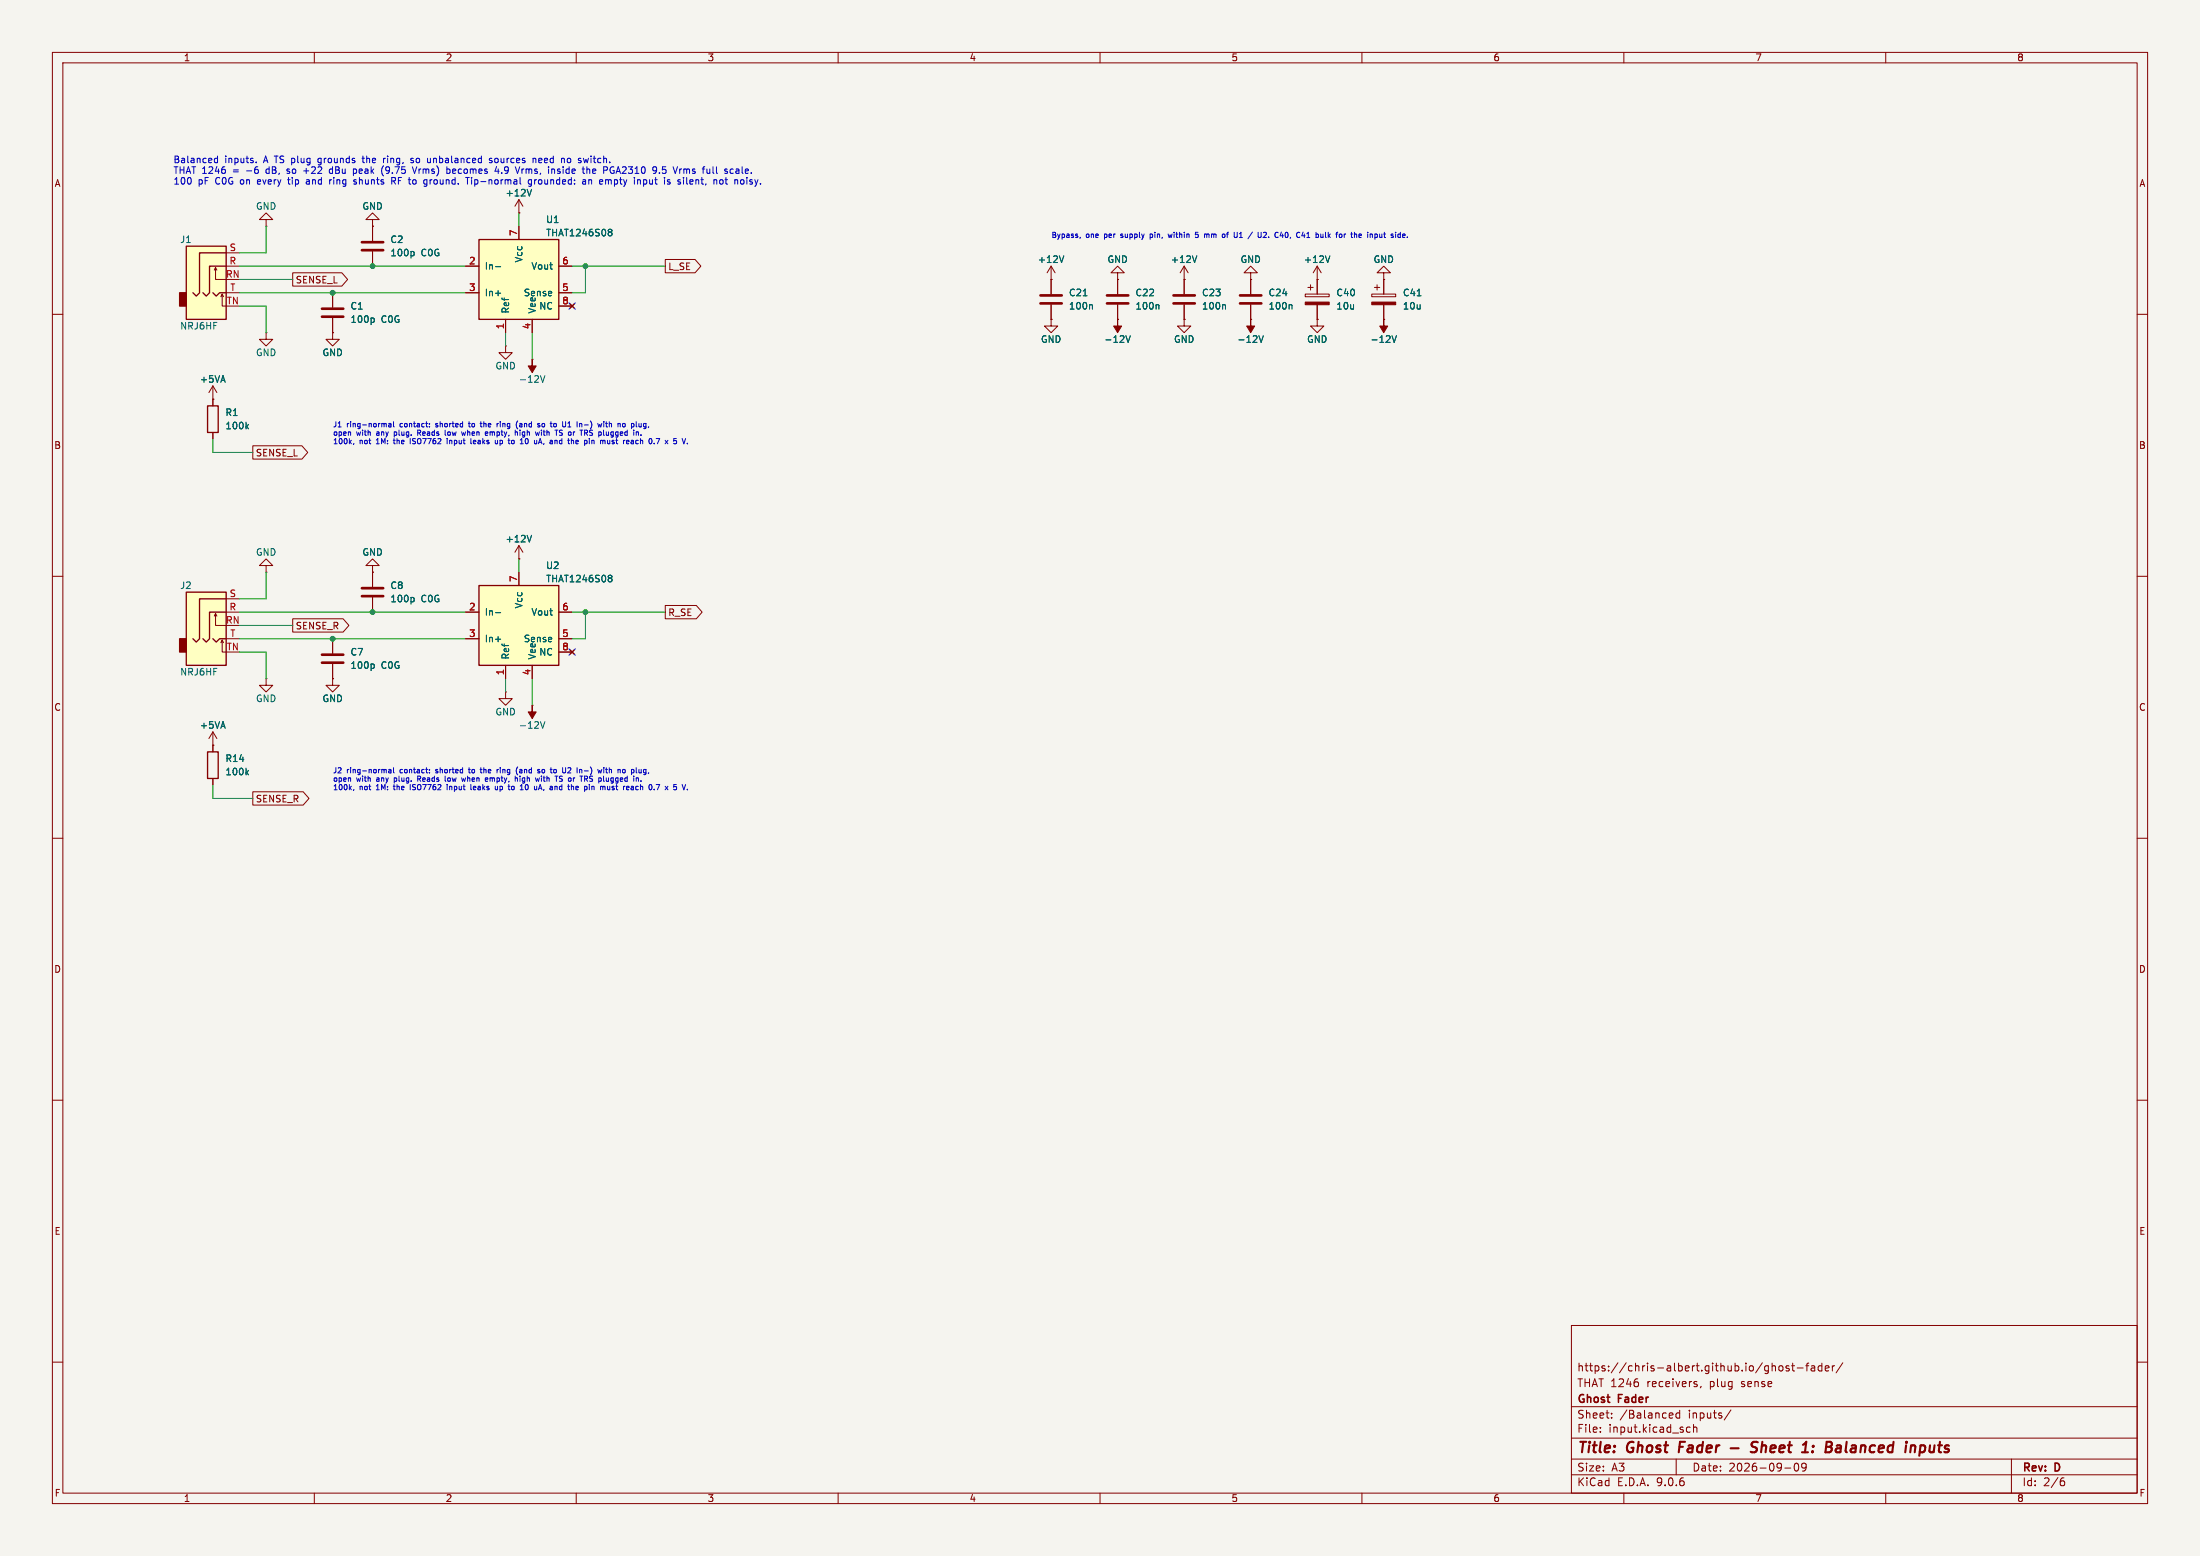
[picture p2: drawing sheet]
<svg xmlns="http://www.w3.org/2000/svg" width="420mm" height="297mm" viewBox="0 0 420 297" stroke-linecap="round" stroke-linejoin="round" font-family="sans-serif">
<path d="M0 0h420v297h-420z" fill="#f5f4ef" stroke="#f5f4ef" stroke-width=".19"/>
<g fill="none" stroke="#840000" stroke-width=".19">
<path d="M10 10h400v277h-400zM12 12h396v273h-396zM60 10v2M110 10v2M160 10v2M210 10v2M260 10v2M310 10v2M360 10v2M238.8 52.1h1.2l-1.2-1.3-1.3 1.3h1.3v1.2M238.8 53.3h.1M10 60h2"/>
<path d="M408 60h2M10 110h2M408 110h2M10 160h2M408 160h2M10 210h2M408 210h2M300 253h108v32h-108zM10 260h2M300 278.5h108M300 274.5h108M300 268.5h108"/>
<path d="M305.5 273.2v.2M305.5 272.5v.1M307.7 270.5v.2M307.7 269.8v.1M312.7 263.8l.1 .2-.1 .6M318.9 269.7l.4 .1 .1 .2-.7 .2M319.3 270.6l-.4 .1M320 278.5v3M320.7 269.8l-.5-.1-.3 .3 .2 .6h.6M320.7 269.2v1.5M322 273.2l.2 .2 .5-.1M322.7 272.5l-.5-.1-.2 .1"/>
<path d="M323.3 272.5l.2-.1 .4 .1v.9M323.3 271.9v1.5M324.7 264.6l-.1 .3M330.4 269.1l-1.2 1.9M338.5 260.7l.4 .1v.1v.8M339.7 260.8l.4-.1 .3 .3v.4l-.3 .3-.4-.1-.1-.2zM341.5 260.8l-.3-.1-.3 .2 .1 .2 .5 .2v.3h-.6M342 260.7h.6M342.2 260.2v1.3l.4 .2M342.7 279.4l.2-.1a.8 .8 0 0 1 .5 .7 .8 .8 0 0 1-.5 .8l-.2-.2-.2-.4zM343.1 261.1h1.1M344.7 260.7h.6"/>
<path d="M344.8 279.9l-.3 .3h-.3l-.3-.3 .2-.5 .4-.1 .2 .1a.99 .99 0 0 1-.3 1.4h-.3M345.3 260.2l-.4 .2v1.3M345.8 260.8h.6v.9M346.4 261l-.5 .1a.29 .29 0 0 0-.2 .3 .29 .29 0 0 0 .2 .3l.5-.1M347.8 260.8l-.4-.1-.3 .3 .1 .6h.6M347.8 260.2v1.5M348.4 261.2l.8-.2-.1-.2-.4-.1-.3 .2 .1 .7h.6M349.8 260.7v1M350.2 260.7l-.3 .1-.1 .2M351.8 260.1l-1.3 1.9M384 278.5v6.5M408 260h2"/>
<path d="M60 285v2M110 285v2M160 285v2M210 285v2M260 285v2M300 281.5h108M310 285v2M340.7 280.2h1.2M360 285v2M393.6 282.7h.4l.2 .2-.1 .5-.5 .2M394 282.1l-.4 .1"/>
</g>
<path d="M320.7 275.2l-.2 2M330.4 276.4h1.5M335.6 275.3a.85 .85 0 0 0-1.1 .1 .45 .45 0 0 0 .2 .8l.6 .1a.51 .51 0 0 1 .1 .6 .51 .51 0 0 1-.4 .3l-.8-.1M346 277v.2M346.2 276l-.1 .2M350.8 275.9l.6 .1-.1 1.2M351.3 277.1l-.6 .1M351.4 276.3l-.6 .1M366.6 276h.8l.1 .3v.5a.66 .66 0 0 1-1 .3M366.6 275.9l-.2 2" fill="none" stroke="#840000" stroke-width=".4"/>
<path d="M91.4 45.7h15.3v15.3h-15.3z" fill="#ffffc2"/>
<path d="M91.4 45.7h15.3v15.3h-15.3zM39.6 77.5h2.1v5.1h-2.1z" fill="none" stroke="#840000" stroke-width=".25"/>
<g fill="none" stroke="#840000" stroke-width=".19">
<path d="M99.1 38.1v2.5M99.1 38.1l-.8 1.3M99.1 38.1l.7 1.3M50.8 41.9h1.3l-1.3-1.3-1.3 1.3h1.3v1.3M50.8 43.2h.1M63.5 55.9v2.8M71.1 41.9h1.3l-1.3-1.3-1.3 1.3h1.3v1.3M71.1 43.2h.1M71.1 43.2v2.8M71.1 48v2.8M88.9 50.8h2.5M88.9 55.9h2.5"/>
<path d="M99.1 40.6h.1M99.1 43.2v2.5M106.7 50.8h2.5M106.7 55.9h2.5M106.7 58.4h2.5M108.8 58l.8 .8M109.6 58l-.8 .8M200.7 53.3h.1M200.7 50.8v5.3M200.7 58.2v2.8M200.7 50.8l-.8 1.3M200.7 50.8l.7 1.3"/>
<path d="M213.4 52.1h1.2l-1.2-1.3-1.3 1.3h1.3v1.2M213.4 53.3h.1M213.4 53.3v2.8M213.4 58.2v2.8M226.1 53.3h.1M226.1 50.8l-.8 1.3M226.1 50.8l.7 1.3M226.1 50.8v5.3M226.1 58.2v2.8M238.8 53.3v2.8M238.8 58.2v2.8M249.2 56.1h4.5v.5h-4.5z"/>
<path d="M249.7 54.9h1M250.2 54.4v1M251.5 53.3h.1M251.5 50.8l-.8 1.3M251.5 50.8l.7 1.3M251.5 50.8v5.3M251.5 58.2v2.8M261.9 56.1h4.5v.5h-4.5zM262.4 54.9h1M262.9 54.4v1M264.2 52.1h1.2l-1.2-1.3-1.3 1.3h1.3v1.2M264.2 53.3h.1"/>
<path d="M264.2 53.3v2.8M264.2 58.2v2.8M40.6 76.2h.1M40.6 73.7l-.7 1.2M40.6 73.7l.8 1.2M40.6 73.7v3.8M63.5 63.5v1.3h1.3l-1.3 1.2-1.3-1.2h1.3M63.5 63.5h.1M63.5 60.7v2.8M96.5 61v2.5M101.6 61v2.5M200.7 61v1.2h1.2l-1.2 1.3-1.3-1.3h1.3"/>
<path d="M200.7 61h.1M213.4 61h.1M226.1 61v1.2h1.2l-1.2 1.3-1.3-1.3h1.3M226.1 61h.1M238.8 61h.1M251.5 61v1.2h1.2l-1.2 1.3-1.3-1.3h1.3M251.5 61h.1M264.2 61h.1M40.6 82.6v1.2M50.8 129.5v1.3h1.3l-1.3 1.3-1.3-1.3h1.3M50.8 129.5h.1"/>
</g>
<g fill="none" stroke="#006464" stroke-width=".19">
<path d="M101.5 36.1l-.4 1.3M78.8 48l.3 .2v.4l-.3 .2M94.6 50.9h1M94.6 56h1M116.3 43.8h.3l.2 .2-.2 .3M116.3 44.3h.3M116.6 44.3l.2 .2v.3l-.1 .2h-.4M203.1 48.8l-.4 1.3M206.8 56.5h.7M208.4 58.2l.1 .1v.7M221.1 58.2l.1 .1v.7M228.5 48.8l-.4 1.3"/>
<path d="M233.8 58.2l.1 .1v.7M246.5 58.2l.1 .1v.7M253.9 48.8l-.4 1.3M270.5 56.5h.8M71.2 60.7l.2 .2v.4l-.2 .2M214.9 64.1l.5 1.2 .4-1.2M240.3 64.1l.5 1.2 .4-1.2M265.7 64.1l.5 1.2 .4-1.2M47.1 81.4l.4 .5M47.5 81l-.5 .5"/>
</g>
<path d="M61.5 58.9h4M69.1 46.2h4.1M69.1 47.8h4.1M198.6 56.4h4.1M198.6 57.9h4.1M211.3 56.4h4.1M211.3 57.9h4.1M224 56.4h4.1M224 57.9h4.1M236.7 56.4h4.1M236.7 57.9h4.1M61.5 60.5h4" fill="none" stroke="#840000" stroke-width=".51"/>
<g fill="#840000" stroke="#840000" stroke-width=".19">
<path d="M238.8 61v1.2h.7l-.7 1.3-.8-1.3h.8z"/>
<path d="M213.4 61v1.2h.7l-.7 1.3-.8-1.3h.8z"/>
<path d="M264.2 61v1.2h.7l-.7 1.3-.8-1.3h.8z"/>
<path d="M261.9 57.7h4.5v.5h-4.5z"/>
<path d="M249.2 57.7h4.5v.5h-4.5z"/>
</g>
<path d="M35.6 47h7.6v14h-7.6z" fill="#ffffc2"/>
<path d="M34.3 55.9h1.3v2.5h-1.3z" fill="#840000" stroke="#840000" stroke-width=".25"/>
<path d="M35.6 47h7.6v14h-7.6zM40.6 55.9l.7 .6 .6-.6h1.3M43.2 50.8h-3.2v5.1l-.6 .6-.7-.6M43.2 48.3h-5.1v7.6l-.6 .6-.7-.6" fill="none" stroke="#840000" stroke-width=".25"/>
<g fill="none" stroke="#840000" stroke-width=".19">
<path d="M40.9 51.6l.2-.5v2.2h2.1M41.1 51.1l.3 .5M42.2 56.6l.2-.5v2.3h.8M42.4 56.1l.3 .5M43.2 48.3h2.5M43.2 50.8h2.5M43.2 55.9h2.5M96.5 66v1.3h1.3l-1.3 1.3-1.3-1.3h1.3M96.5 66h.1M101.6 68.6h.1M50.8 108h1.3l-1.3-1.3-1.3 1.3h1.3v1.2M50.8 109.2h.1"/>
<path d="M71.1 108h1.3l-1.3-1.3-1.3 1.3h1.3v1.2M71.1 109.2h.1M96.5 132.1v1.3h1.3l-1.3 1.2-1.3-1.2h1.3M96.5 132.1h.1M101.6 134.6h.1"/>
</g>
<g fill="#840000" stroke="#840000" stroke-width=".19">
<path d="M101.6 134.6v1.3h.8l-.8 1.3-.8-1.3h.8z"/>
<path d="M101.6 68.6v1.3h.8l-.8 1.2-.8-1.2h.8z"/>
</g>
<path d="M103.2 71.7l.4 1.3 .4-1.3M103.2 137.7l.4 1.3 .4-1.3" fill="none" stroke="#006464" stroke-width=".19"/>
<path d="M35.6 113h7.6v14h-7.6z" fill="#ffffc2"/>
<path d="M34.3 121.9h1.3v2.6h-1.3z" fill="#840000" stroke="#840000" stroke-width=".25"/>
<path d="M35.6 113h7.6v14h-7.6zM43.2 116.8h-3.2v5.1l-.6 .7-.7-.7M43.2 114.3h-5.1v7.6l-.6 .7-.7-.7M40.6 121.9l.7 .7 .6-.7h1.3" fill="none" stroke="#840000" stroke-width=".25"/>
<g fill="none" stroke="#840000" stroke-width=".19">
<path d="M40.9 117.6l.2-.5v2.3h2.1M41.1 117.1l.3 .5M43.2 114.3h2.5M43.2 116.8h2.5M71.1 109.2v2.8M71.1 114v2.8M99.1 106.7h.1M99.1 104.1l-.8 1.3M99.1 104.1l.7 1.3M99.1 104.1v2.6M42.2 122.7l.2-.5v2.3h.8M42.4 122.2l.3 .5"/>
<path d="M43.2 121.9h2.5M63.5 129.5v1.3h1.3l-1.3 1.3-1.3-1.3h1.3M63.5 129.5h.1M63.5 121.9v2.8M63.5 126.7v2.8"/>
</g>
<path d="M69.1 112.3h4.1M69.1 113.8h4.1M61.5 125h4M61.5 126.5h4" fill="none" stroke="#840000" stroke-width=".51"/>
<path d="M78.8 114l.3 .3v.3l-.3 .3M101.5 102.2l-.4 1.2M71.2 126.7l.2 .3v.3l-.2 .3" fill="none" stroke="#006464" stroke-width=".19"/>
<path d="M91.4 111.8h15.3v15.2h-15.3z" fill="#ffffc2"/>
<path d="M91.4 111.8h15.3v15.2h-15.3zM39.6 143.5h2.1v5.1h-2.1z" fill="none" stroke="#840000" stroke-width=".25"/>
<g fill="none" stroke="#840000" stroke-width=".19">
<path d="M55.9 52.1h9.4l1.1 1.2-1.1 1.3h-9.4zM63.5 55.9v2.8M71.1 43.2h.1M71.1 43.2v2.8M71.1 48v2.8M88.9 50.8h2.5M88.9 55.9h2.5M99.1 40.6h.1M99.1 43.2v2.5M106.7 50.8h2.5M106.7 55.9h2.5M106.7 58.4h2.5"/>
<path d="M108.8 58l.8 .8M109.6 58l-.8 .8M127 49.5h5.7l1.1 1.3-1.1 1.3h-5.7zM200.7 53.3h.1M200.7 53.3v2.8M200.7 58.2v2.8M213.4 53.3h.1M213.4 53.3v2.8M213.4 58.2v2.8M226.1 53.3h.1M226.1 53.3v2.8M226.1 58.2v2.8"/>
<path d="M238.8 53.3h.1M238.8 53.3v2.8M238.8 58.2v2.8M251.5 53.3h.1M251.5 53.3v2.8M251.5 58.2v2.8M264.2 53.3h.1M264.2 53.3v2.8M264.2 58.2v2.8M40.6 76.2h.1M40.6 76.2v1.3M50.8 63.5v1.3h1.3l-1.3 1.2-1.3-1.2h1.3"/>
<path d="M50.8 63.5h.1M63.5 63.5h.1M63.5 60.7v2.8M96.5 61v2.5M101.6 61v2.5M200.7 61h.1M213.4 61h.1M226.1 61h.1M238.8 61h.1M251.5 61h.1M264.2 61h.1M40.6 82.6v1.2"/>
<path d="M48.3 85.1h9.3l1.1 1.3-1.1 1.2h-9.3zM55.9 118.1h9.6l1.1 1.3-1.1 1.3h-9.6zM71.1 109.2h.1M71.1 109.2v2.8M71.1 114v2.8M88.9 116.8h2.5M99.1 106.7h.1M99.1 109.2v2.6M106.7 116.8h2.5M127 115.6h5.9l1.1 1.2-1.1 1.3h-5.9zM40.6 139.7v3.8M40.6 139.7l-.7 1.3"/>
<path d="M40.6 139.7l.8 1.3M63.5 129.5h.1M63.5 121.9v2.8M63.5 126.7v2.8M88.9 121.9h2.5M96.5 127v2.5M101.6 127v2.5M106.7 121.9h2.5M106.7 124.5h2.5M108.8 124.1l.8 .7M109.6 124.1l-.8 .7M40.6 142.2h.1"/>
<path d="M40.6 148.6v1.3M48.3 151.1h9.6l1.1 1.3-1.1 1.3h-9.6z"/>
</g>
<g fill="none" stroke="#006464" stroke-width=".19">
<path d="M101.5 36.1l-.4 1.3M78.8 48l.3 .2v.4l-.3 .2M94.6 50.9h1M94.6 56h1M116.3 43.8h.3l.2 .2-.2 .3M116.3 44.3h.3M116.6 44.3l.2 .2v.3l-.1 .2h-.4M203.1 48.8l-.4 1.3M206.8 56.5h.7M208.4 58.2l.1 .1v.7M221.1 58.2l.1 .1v.7M228.5 48.8l-.4 1.3"/>
<path d="M233.8 58.2l.1 .1v.7M246.5 58.2l.1 .1v.7M253.9 48.8l-.4 1.3M270.5 56.5h.8M71.2 60.7l.2 .2v.4l-.2 .2M214.9 64.1l.5 1.2 .4-1.2M240.3 64.1l.5 1.2 .4-1.2M265.7 64.1l.5 1.2 .4-1.2M47.1 81.4l.4 .5M47.5 81l-.5 .5M78.8 114l.3 .3v.3l-.3 .3M94.6 116.9h1"/>
<path d="M101.5 102.2l-.4 1.2M116.3 109.8h.3l.2 .2-.2 .3M116.3 110.3h.3M116.6 110.3l.2 .3v.2l-.1 .2-.4 .1M71.2 126.7l.2 .3v.3l-.2 .3M94.6 122h1M47.1 147.4l.4 .5M47.5 147.1l-.5 .4"/>
</g>
<g fill="none" stroke="#009600" stroke-width=".19">
<path d="M45.7 58.4h5.1v5.1M45.7 55.9h43.2M45.7 50.8h43.2M45.7 53.3h10.2M50.8 43.2v5.1h-5.1M99.1 40.6v2.6M109.2 50.8h17.8M111.8 50.8v5.1h-2.6M96.5 63.5v2.5M101.6 63.5v5.1M40.6 83.8v2.6h7.7M45.7 119.4h10.2"/>
<path d="M45.7 116.8h43.2M50.8 109.2v5.1h-5.1M99.1 106.7v2.5M109.2 116.8h17.8M111.8 116.8v5.1h-2.6M45.7 124.5h5.1v5M45.7 121.9h43.2M96.5 129.5v2.6M101.6 129.5v5.1M40.6 149.9v2.5h7.7"/>
</g>
<path d="M108.6 57.8l1.2 1.2M109.8 57.8l-1.2 1.2M108.6 123.9l1.2 1.2M109.8 123.9l-1.2 1.2" fill="none" stroke="#000084" stroke-width=".19"/>
<g fill="none" stroke="#0000c2" stroke-width=".19">
<path d="M41.5 29.8v1.3M41.5 30.3l-.3-.1-.3 .3 .1 .5h.5M43 32.4v.6M48.9 30.9v.2M54.8 33l.1 .1M54.9 34.3h.5M55 32.3l-.2 .1 .2 .3M55.1 33.9v1.2M58 32.6h.9M58.9 34.3l-.4 .1M58.9 34.7h-.3l-.1 .1v.3h.4M60.9 30.2l-.2 .3v.3l.2 .3"/>
<path d="M62.9 34.3v.8M63.3 34.3l-.4 .2M63.5 32.3h-.4l-.2 .2 .1 .5h.5M67.6 32.3h.4l.1 .2-.1 .5-.4 .1M68 34.4l-.3-.1-.2 .2 .1 .2 .4 .1v.3h-.5M69.1 30.2h.5M69.3 29.8v1.1l.3 .2M73 33.3l.2 .2M73.2 30.2v.9M73.2 31.7l-.2 .2M73.6 30.2l-.4 .3M73.8 33.1h.2"/>
<path d="M73.8 31.9l-.2 .5 .3 .2M74.8 33.9v1.2M75.1 34.5l.4 .6M75.5 34.1l-.1 .4h-.6M78.7 31.8l.4 1.3 .5-1.3M78.9 30.3l-.3-.1-.2 .2 .1 .2 .4 .1v.3h-.5M82.1 34.3v.8M82.2 30.2v.9M82.2 30.9l-.1 .1M82.3 34.3l-.2 .2M85.7 32.3l.2 .2v.4l-.2 .2M86.8 32.3l-.4 .1 .1 .6 .3 .1"/>
<path d="M87 32.6l-.6 .1M90 33.9v.1M90 34.3v.8M93.9 30.3l-.3-.1-.2 .2 .1 .2 .4 .1v.3h-.5M94.5 32.7h.8M94.6 30.3l-.2 .2 .2 .5M95.1 32.3v.8M95.8 33v.1M99.6 32.3v.8M100 32.3l-.4 .2M101.5 34.4l-.4-.1-.2 .2 .1 .6h.5M101.5 34.3v1l-.3 .3-.3-.1"/>
<path d="M101.8 30.3h.4l.1 .8M102.1 34.3v.8M102.4 34.3l-.3 .2M103.3 30.2l-.5 .2 .1 .6 .4 .1M103.5 30.5l-.7 .1M106.4 33l.4 .1M106.8 32.3l-.4 .1 .1 .2 .3 .1M108.8 30.3l-.3-.1-.2 .3 .1 .4 .1 .2 .3-.1M111.4 34.3l.4 .2v.6M111.8 35.1h-.4M111.8 34.6l-.4 .1M112.2 32.3l.4 .1v.7"/>
<path d="M112.3 30.2l-.2 .9-.2-.6-.3 .6M112.4 34.4l.2-.1 .3 .1v.7M112.4 34.3v.8M113.6 32.3l-.5 .1 .1 .6 .4 .1M113.7 32.6l-.6 .1M116.6 34.4l-.3-.1-.1 .2M117 32.6h.2v.4l-.3 .1M117.1 31.8l.1 .1M118 31.8l-.4 1.3M122.9 34.4l.3-.1 .3 .2M122.9 34.3v1.3M123.5 34.9l-.3 .2h-.3"/>
<path d="M127.1 31.8h-.6l-.1 .6 .2-.1 .4 .1 .2 .2-.1 .4-.2 .1-.5-.1M129.4 35.1h.1M129.5 34.4v.3M130.7 32.3l.4 .1M131.1 32.4v.7M131.5 32.3l-.4 .1M131.7 35l.2 .1h.3M132.2 34.4l-.3-.1-.2 .2M132.3 34.6l-.6 .1M136.8 31.8v1.1l.2 .2M137.6 34.3l.3 .1 .1 .1v.5l-.4 .1M138.4 34.3h.5"/>
<path d="M138.6 33.9v1.1l.3 .1M140.5 32.3h.5l.1 .8M141.1 32.6h-.5l-.1 .2 .1 .3 .5-.1M143.1 35.1h.4M143.5 34.3l-.4 .2 .1 .2h.3M206.2 45.3l-.1 .2M214 45.3h.1M214 44.7v.3M219.6 44.7v1M219.6 45.3h.3M219.9 44.7h-.3M223 44.7l.2 .6 .2-.4 .2 .4 .2-.6"/>
<path d="M228.7 44.3h-.5v.5h.5v.4h-.5M230.5 44.7l.3 .1v.5M234.1 44.7h.4M234.5 44.3l-.2 .2v.8M236.6 45.3h.6M236.7 44.6l.2-.3v1M239.1 44.3l-.9 1.3M241.3 44.3l.4 .1 .1 .2-.7 .7h.7M242.2 45.2v.1M245.8 44.4l-.1-.1a.49 .49 0 0 0-.4 .6 .49 .49 0 0 0 .5 .4M249.5 45.3h.5M249.5 44.6l.3-.3v1"/>
<path d="M253.6 44.3v1M253.7 45l.3 .3M254 44.7l-.4 .4M257.9 44.7h.3M258 44.3v.9l.2 .1M261.1 44.3v.1M261.1 44.7v.6M264.1 44.7h.4M264.3 44.3v.9l.2 .1M268.7 45.2v.1M67.6 84.7l-.1 .2M73.6 80.8l.1 .2v.5"/>
<path d="M74.2 80.9h.4v.6M74.6 81.1l-.4 .2 .1 .2 .3-.1M75.1 84h.4M75.1 80.5v.8l.2 .2M75.3 82.4v1M75.3 83.1h.1M75.4 82.4l-.1 .1M78.3 83.7v1M79.7 82.1v1M79.7 82.6h.4M80 82.6l.3 .5M82 81.4v.1"/>
<path d="M82 80.9v.1M83.2 81.4l.1 .1M83.2 80.9v.2M85 82.1v.9l.1 .1M85.4 83.7v.1M85.4 84v.7M85.6 82.5v.6M85.8 84v.7M86 84l-.2 .1M88.9 82.4l-.2 .7-.2-.5-.2 .5M89.4 80.8h.4M89.6 80.5v.8l.2 .2"/>
<path d="M89.9 83.7v.9l.1 .1M90.8 84.1l-.3-.1-.1 .2v.5h.4M90.8 84.3l-.4 .1M91.6 80.8h.4M91.8 81.4l.2 .1M93.6 82.4v.7M93.8 82.4l-.2 .1M95 84.6l-.3 .1M95 84v.7M95.1 80.8h.1M95.5 84.7h.2M95.5 84v1"/>
<path d="M95.5 80.5v.1M95.5 80.8v.7M95.7 84l-.2 .1M98 84l.2 .2v.3l-.2 .2M98.6 82.4l.2 .2v.5M98.8 81.8v.1M98.8 80.3v.1M99.2 80.9l.3-.1 .1 .2M99.3 82.1v.1M99.3 82.4v.7M99.6 81.1l-.4 .2 .1 .2 .3-.1M100.8 83.9v.6l-.2 .2h-.2"/>
<path d="M102.9 84.4h.5M103.1 83.7l.4 1M103.4 82.1v.1M103.4 82.4v.7M103.7 82.4h.4M103.8 84.7l-.1 .2M104 81l-.2-.2-.3 .2 .1 .4 .2 .1 .2-.2M107 82.6l.3 .1 .1 .2-.2 .2h-.3M107.2 84l-.4 .2v.4l.4 .1M107.2 82.1h.2M108.4 81.5h.6M110.1 84l.3 .1v.2l-.5 .1"/>
<path d="M110.4 84.7h-.3M111.6 81.1h.7M112.7 82.6l.4 .2M113.1 82.9l-.2 .2h-.2M115.3 80.5v.1M115.3 80.8v.7M115.6 80.8h.4M115.7 80.5v.8l.3 .2M116.3 80.5v1M116.6 80.8l-.3 .1M116.8 84.2l.5 .3-.2 .2h-.3M117.2 84.1l-.2-.1-.2 .2"/>
<path d="M120.6 80.8v1M120.6 81.4v.1M120.6 80.8v.1M121.4 84.5l.2 .2h.2M121.8 84.1l-.2-.1-.2 .2M122.9 80.9h.4M122.9 81.4h.4M123.3 80.8v.8l-.2 .2h-.2M127 84l.5 .7M127.5 84l-.5 .7M130.2 83.7l.4 1 .3-1M67.6 150.7l-.1 .2"/>
<path d="M73.6 146.9l.1 .1v.5M74.2 146.9h.4v.6M74.6 147.1l-.4 .2 .1 .2h.3M75.1 150.1h.4M75.1 146.5v.9l.2 .1M75.3 148.5v1M75.3 149.1h.1M75.4 148.5h-.1M78.3 149.7v1M79.7 148.1v1M79.7 148.7h.4M80 148.7l.3 .4"/>
<path d="M82 146.9v.1M82 147.4v.1M83.2 147.5h.1M83.2 146.9v.2M85 148.1v.9l.1 .1M85.4 149.7v.1M85.4 150.1v.6M85.6 148.5v.6M85.8 150.1v.6M86 150.1l-.2 .1M88.9 148.5l-.2 .6-.2-.4-.2 .4M89.4 146.9h.4"/>
<path d="M89.6 146.5v.9l.2 .1M89.9 149.7v.9l.1 .1M90.8 150.1h-.3l-.1 .1v.5h.4M90.8 150.3l-.4 .1M91.6 146.9h.4M91.8 147.5h.2M93.6 148.5v.6M93.8 148.5l-.2 .1M95 150.1v.6M95 150.7h-.3M95.1 146.9h.1M95.5 150.1v1"/>
<path d="M95.5 150.7h.2M95.5 146.5v.1M95.5 146.9v.6M95.7 150.1h-.2M98 150.1l.2 .2v.3l-.2 .1M98.6 148.5l.2 .1v.5M98.8 147.9h.1M98.8 146.4h.1M99.2 146.9h.3l.1 .1M99.3 148.1v.1M99.3 148.5v.6M99.6 147.1l-.4 .2 .1 .2h.3"/>
<path d="M100.8 149.9v.7l-.2 .1h-.2M102.9 150.5h.5M103.1 149.7l.4 1M103.4 148.1v.1M103.4 148.5v.6M103.7 148.5h.4M103.8 150.7l-.1 .2M104 147.1l-.2-.2-.3 .2 .1 .4h.2l.2-.2M107 148.6l.3 .1 .1 .2-.2 .2h-.3M107.2 150.1l-.4 .2v.4h.4M107.2 148.1l.2 .1M108.6 146.5l.3 .1 .1 .2-.6 .7h.6"/>
<path d="M110.1 150.1h.3v.2l-.5 .1M110.4 150.7h-.3M111.6 147.1h.7M112.7 148.6l.4 .3M113.1 148.9l-.2 .2h-.2M115.3 146.5v.1M115.3 146.9v.6M115.6 146.9h.4M115.7 146.5v.9l.3 .1M116.3 146.5v1M116.6 146.9l-.3 .1M116.8 150.3l.5 .3-.2 .1h-.3"/>
<path d="M117.2 150.1h-.2l-.2 .1M120.6 146.9v1M120.6 147.5h.1M120.6 146.9h.1M121.4 150.6l.2 .1h.2M121.8 150.1h-.2l-.2 .2M122.9 146.9h.4M122.9 147.5h.4M123.3 146.9v.8l-.2 .2-.2-.1M127 150.1l.5 .6M127.5 150.1l-.5 .6M130.2 149.7l.4 1 .3-1"/>
</g>
<g fill="#009600" stroke="#009600" stroke-width=".19">
<circle cx="63.5" cy="55.9" r=".46"/>
<circle cx="71.1" cy="50.8" r=".46"/>
<circle cx="63.5" cy="121.9" r=".46"/>
<circle cx="111.8" cy="116.8" r=".46"/>
<circle cx="71.1" cy="116.8" r=".46"/>
<circle cx="111.8" cy="50.8" r=".46"/>
</g>
<g font-size="2.8" fill="#840000">
<text x="301" y="277.9">Title:</text>
<text x="310.6" y="277.9">Ghost</text>
<text x="321.4" y="277.9">Fader</text>
<text x="336.8" y="277.9">Sheet</text>
<text x="347.4" y="277.9">1:</text>
<text x="352.6" y="277.9">Balanced</text>
<text x="368.6" y="277.9">inputs</text>
</g>
<g font-size="2.1" fill="#840000">
<text x="301" y="262">https://chris-albert.github.io/ghost-fader/</text>
<text x="301" y="268.2">Ghost</text>
<text x="301" y="265">THAT 1246</text>
<text x="309" y="268.2">Fader</text>
<text x="314.4" y="265">receivers,</text>
<text x="326.5" y="265">plug</text>
<text x="332.7" y="265">sense</text>
<text x="301" y="273.7">File:</text>
<text x="301" y="271">Sheet:</text>
<text x="307.1" y="273.7">input.kicad_sch</text>
<text x="309.2" y="271">/Balanced</text>
<text x="322.4" y="271">inputs/</text>
<text x="301" y="281.1">Size:</text>
<text x="307.6" y="281.1">A3</text>
<text x="323" y="281.1">Date:</text>
<text x="330" y="281.1">2026-09-09</text>
<text x="386" y="281.3">Rev:</text>
<text x="392.4" y="281.3">D</text>
<text x="301" y="283.9">KiCad</text>
<text x="308.7" y="283.9">E.D.A.</text>
<text x="316.3" y="283.9">9.0.6</text>
<text x="386" y="283.9">Id:</text>
<text x="390.1" y="283.9">2/6</text>
</g>
<g font-size="1.8" fill="#840000">
<text x="35" y="11.9">1</text>
<text x="85" y="11.9">2</text>
<text x="135" y="11.9">3</text>
<text x="185" y="11.9">4</text>
<text x="235" y="11.9">5</text>
<text x="285" y="11.9">6</text>
<text x="335" y="11.9">7</text>
<text x="385" y="11.9">8</text>
<text x="10.3" y="35.9">A</text>
<text x="408.3" y="35.9">A</text>
<text x="127.5" y="51.8">L_SE</text>
<text x="56.4" y="54.3">SENSE_L</text>
<text x="10.3" y="85.9">B</text>
<text x="48.7" y="87.3">SENSE_L</text>
<text x="408.2" y="85.9">B</text>
<text x="127.5" y="117.8">R_SE</text>
<text x="56.4" y="120.3">SENSE_R</text>
<text x="10.3" y="135.9">C</text>
<text x="408.2" y="135.9">C</text>
<text x="48.7" y="153.4">SENSE_R</text>
<text x="10.3" y="185.9">D</text>
<text x="408.2" y="185.9">D</text>
<text x="10.3" y="235.9">E</text>
<text x="408.3" y="235.9">E</text>
<text x="10.3" y="285.9">F</text>
<text x="35" y="286.9">1</text>
<text x="85" y="286.9">2</text>
<text x="135" y="286.9">3</text>
<text x="185" y="286.9">4</text>
<text x="235" y="286.9">5</text>
<text x="285" y="286.9">6</text>
<text x="335" y="286.9">7</text>
<text x="385" y="286.9">8</text>
<text x="408.3" y="285.9">F</text>
</g>
<g font-size="1.8" fill="#0000c2">
<text x="33" y="31.2">Balanced</text>
<text x="33" y="33.3">THAT 1246</text>
<text x="33" y="35.3">100</text>
<text x="37.8" y="35.3">pF</text>
<text x="41.2" y="35.3">C0G</text>
<text x="42.9" y="31.2">inputs.</text>
<text x="44.6" y="33.3">=</text>
<text x="46.1" y="35.3">on</text>
<text x="47.3" y="33.3">-6</text>
<text x="49.6" y="35.3">every</text>
<text x="50.5" y="31.2">A TS plug</text>
<text x="51.2" y="33.3">dB,</text>
<text x="55.4" y="33.3">so</text>
<text x="55.7" y="35.3">tip</text>
<text x="58.8" y="33.3">+22</text>
<text x="59.3" y="35.3">and</text>
<text x="61.4" y="31.2">grounds</text>
<text x="64" y="35.3">ring</text>
<text x="64" y="33.3">dBu</text>
<text x="68.7" y="33.3">peak</text>
<text x="68.8" y="35.3">shunts</text>
<text x="70.1" y="31.2">the</text>
<text x="74.2" y="31.2">ring,</text>
<text x="74.3" y="33.3">(9.75</text>
<text x="76.2" y="35.3">RF to</text>
<text x="79.7" y="31.2">so</text>
<text x="80.5" y="33.3">Vrms)</text>
<text x="82.8" y="35.3">ground.</text>
<text x="83" y="31.2">unbalanced</text>
<text x="87.1" y="33.3">becomes</text>
<text x="91.1" y="35.3">Tip-normal</text>
<text x="95.1" y="31.2">sources</text>
<text x="96.6" y="33.3">4.9</text>
<text x="100.8" y="33.3">Vrms,</text>
<text x="103.2" y="35.3">grounded:</text>
<text x="103.6" y="31.2">need</text>
<text x="107.2" y="33.3">inside</text>
<text x="109.2" y="31.2">no</text>
<text x="112.7" y="31.2">switch.</text>
<text x="113.7" y="35.3">an</text>
<text x="114" y="33.3">the</text>
<text x="117.2" y="35.3">empty</text>
<text x="118.1" y="33.3">PGA2310</text>
<text x="124" y="35.3">input</text>
<text x="127.7" y="33.3">9.5</text>
<text x="129.9" y="35.3">is</text>
<text x="131.9" y="33.3">Vrms</text>
<text x="132.7" y="35.3">silent,</text>
<text x="137.7" y="33.3">full</text>
<text x="139.7" y="35.3">not</text>
<text x="142.1" y="33.3">scale.</text>
<text x="143.9" y="35.3">noisy.</text>
</g>
<g font-size="1.8" fill="#006464">
<text x="48.8" y="40.2">GND</text>
<text x="69.1" y="40.2">GND</text>
<text x="96.4" y="37.7">+12V</text>
<text x="34.3" y="46.6">J1</text>
<text x="74.4" y="46.6">C2</text>
<text x="104.1" y="42.8">U1</text>
<text x="104.1" y="45.3">THAT1246S08</text>
<text x="74.4" y="49.1">100p</text>
<text x="80.4" y="49.1">C0G</text>
<text x="92.5" y="51.7">In-</text>
<text x="99.9" y="50.2" transform="rotate(-90 99.9 50.2)">Vcc</text>
<text x="101.3" y="51.7">Vout</text>
<text x="198" y="50.4">+12V</text>
<text x="211.3" y="50.4">GND</text>
<text x="223.4" y="50.4">+12V</text>
<text x="236.7" y="50.4">GND</text>
<text x="248.8" y="50.4">+12V</text>
<text x="262.1" y="50.4">GND</text>
<text x="66.8" y="59.3">C1</text>
<text x="92.5" y="56.7">In+</text>
<text x="97.4" y="59.9" transform="rotate(-90 97.4 59.9)">Ref</text>
<text x="99.9" y="56.7">Sense</text>
<text x="102.5" y="59.9" transform="rotate(-90 102.5 59.9)">Vee</text>
<text x="102.9" y="59.3">NC</text>
<text x="204" y="59.3">100n</text>
<text x="204" y="56.7">C21</text>
<text x="216.7" y="59.3">100n</text>
<text x="216.7" y="56.7">C22</text>
<text x="229.4" y="59.3">100n</text>
<text x="229.4" y="56.7">C23</text>
<text x="242.1" y="59.3">100n</text>
<text x="242.1" y="56.7">C24</text>
<text x="255" y="56.7">C40</text>
<text x="255" y="59.3">10u</text>
<text x="267.7" y="56.7">C41</text>
<text x="267.7" y="59.3">10u</text>
<text x="34.3" y="63.1">NRJ6HF</text>
<text x="66.8" y="61.8">100p</text>
<text x="72.8" y="61.8">C0G</text>
<text x="198.6" y="65.6">GND</text>
<text x="210.7" y="65.6">-12V</text>
<text x="224" y="65.6">GND</text>
<text x="236.1" y="65.6">-12V</text>
<text x="249.4" y="65.6">GND</text>
<text x="261.5" y="65.6">-12V</text>
<text x="48.8" y="68.2">GND</text>
<text x="61.5" y="68.2">GND</text>
<text x="94.5" y="70.7">GND</text>
<text x="38.1" y="73.3">+5VA</text>
<text x="99" y="73.3">-12V</text>
<text x="42.9" y="79.6">R1</text>
<text x="42.9" y="82.1">100k</text>
<text x="48.8" y="106.3">GND</text>
<text x="69.1" y="106.3">GND</text>
<text x="96.4" y="103.7">+12V</text>
<text x="34.3" y="112.6">J2</text>
<text x="74.4" y="112.6">C8</text>
<text x="104.1" y="108.8">U2</text>
<text x="104.1" y="111.4">THAT1246S08</text>
<text x="74.4" y="115.2">100p</text>
<text x="80.4" y="115.2">C0G</text>
<text x="92.5" y="117.7">In-</text>
<text x="99.9" y="116.2" transform="rotate(-90 99.9 116.2)">Vcc</text>
<text x="101.3" y="117.7">Vout</text>
<text x="66.8" y="125.3">C7</text>
<text x="92.5" y="122.8">In+</text>
<text x="97.4" y="126" transform="rotate(-90 97.4 126)">Ref</text>
<text x="99.9" y="122.8">Sense</text>
<text x="102.5" y="126" transform="rotate(-90 102.5 126)">Vee</text>
<text x="102.9" y="125.3">NC</text>
<text x="34.3" y="129.1">NRJ6HF</text>
<text x="66.8" y="127.9">100p</text>
<text x="72.8" y="127.9">C0G</text>
<text x="48.8" y="134.2">GND</text>
<text x="61.5" y="134.2">GND</text>
<text x="94.5" y="136.8">GND</text>
<text x="38.1" y="139.3">+5VA</text>
<text x="99" y="139.3">-12V</text>
<text x="42.9" y="145.6">R14</text>
<text x="42.9" y="148.2">100k</text>
</g>
<g font-size="1.8" fill="#a90000">
<text x="98.8" y="45.2" transform="rotate(-90 98.8 45.2)">7</text>
<text x="43" y="53.1">RN</text>
<text x="43.7" y="50.5">R</text>
<text x="43.7" y="48">S</text>
<text x="89.5" y="50.5">2</text>
<text x="107.2" y="50.5">6</text>
<text x="43.2" y="58.2">TN</text>
<text x="43.9" y="55.6">T</text>
<text x="89.5" y="55.6">3</text>
<text x="107.2" y="55.6">5</text>
<text x="107.2" y="58.2">8</text>
<text x="96.3" y="62.9" transform="rotate(-90 96.3 62.9)">1</text>
<text x="101.3" y="62.9" transform="rotate(-90 101.3 62.9)">4</text>
<text x="98.8" y="111.2" transform="rotate(-90 98.8 111.2)">7</text>
<text x="43" y="119.1">RN</text>
<text x="43.7" y="116.6">R</text>
<text x="43.7" y="114">S</text>
<text x="89.5" y="116.6">2</text>
<text x="107.2" y="116.6">6</text>
<text x="43.2" y="124.2">TN</text>
<text x="43.9" y="121.7">T</text>
<text x="89.5" y="121.7">3</text>
<text x="107.2" y="121.7">5</text>
<text x="107.2" y="124.2">8</text>
<text x="96.3" y="129" transform="rotate(-90 96.3 129)">1</text>
<text x="101.3" y="129" transform="rotate(-90 101.3 129)">4</text>
</g>
<g font-size="1.4" fill="#0000c2">
<text x="200.7" y="45.5">Bypass,</text>
<text x="207.3" y="45.5">one</text>
<text x="211" y="45.5">per</text>
<text x="214.4" y="45.5">supply</text>
<text x="220.3" y="45.5">pin,</text>
<text x="224" y="45.5">within</text>
<text x="229.4" y="45.5">5</text>
<text x="231.4" y="45.5">mm</text>
<text x="235.1" y="45.5">of</text>
<text x="240.6" y="45.5">/</text>
<text x="242.7" y="45.5">U2.</text>
<text x="246.2" y="45.5">C40,</text>
<text x="250.6" y="45.5">C41</text>
<text x="254.5" y="45.5">bulk</text>
<text x="258.7" y="45.5">for</text>
<text x="261.8" y="45.5">the</text>
<text x="265.1" y="45.5">input</text>
<text x="63.5" y="81.6">J1</text>
<text x="63.5" y="83.2">open</text>
<text x="66.2" y="81.6">ring-normal</text>
<text x="68.1" y="83.2">with</text>
<text x="72.1" y="83.2">any</text>
<text x="75.7" y="83.2">plug.</text>
<text x="76.6" y="81.6">contact:</text>
<text x="80.4" y="83.2">Reads</text>
<text x="83.7" y="81.6">shorted</text>
<text x="85.9" y="83.2">low</text>
<text x="89.4" y="83.2">when</text>
<text x="90.2" y="81.6">to</text>
<text x="92.7" y="81.6">the</text>
<text x="94.2" y="83.2">empty,</text>
<text x="96.1" y="81.6">ring</text>
<text x="100" y="81.6">(and</text>
<text x="100.1" y="83.2">high</text>
<text x="104.3" y="83.2">with</text>
<text x="104.4" y="81.6">so</text>
<text x="107.1" y="81.6">to</text>
<text x="108.3" y="83.2">TS or</text>
<text x="109.6" y="81.6">U1</text>
<text x="112.7" y="81.6">In-)</text>
<text x="113.6" y="83.2">TRS plugged</text>
<text x="117" y="81.6">with</text>
<text x="121" y="81.6">no</text>
<text x="123.8" y="81.6">plug,</text>
<text x="63.5" y="84.8">100k,</text>
<text x="68.7" y="84.8">not</text>
<text x="72.1" y="84.8">1M:</text>
<text x="75.7" y="84.8">the</text>
<text x="79" y="84.8">ISO7762</text>
<text x="86.3" y="84.8">input</text>
<text x="91.1" y="84.8">leaks</text>
<text x="96" y="84.8">up</text>
<text x="98.8" y="84.8">to</text>
<text x="101.3" y="84.8">10</text>
<text x="104.3" y="84.8">uA,</text>
<text x="107.5" y="84.8">and</text>
<text x="111.3" y="84.8">the</text>
<text x="114.6" y="84.8">pin</text>
<text x="117.9" y="84.8">must</text>
<text x="122.5" y="84.8">reach</text>
<text x="127.7" y="84.8">0.7</text>
<text x="131.1" y="84.8">x</text>
<text x="63.5" y="147.7">J2</text>
<text x="63.5" y="149.3">open</text>
<text x="66.2" y="147.7">ring-normal</text>
<text x="68.1" y="149.3">with</text>
<text x="72.1" y="149.3">any</text>
<text x="75.7" y="149.3">plug.</text>
<text x="76.6" y="147.7">contact:</text>
<text x="80.4" y="149.3">Reads</text>
<text x="83.7" y="147.7">shorted</text>
<text x="85.9" y="149.3">low</text>
<text x="89.4" y="149.3">when</text>
<text x="90.2" y="147.7">to</text>
<text x="92.7" y="147.7">the</text>
<text x="94.2" y="149.3">empty,</text>
<text x="96.1" y="147.7">ring</text>
<text x="100" y="147.7">(and</text>
<text x="100.1" y="149.3">high</text>
<text x="104.3" y="149.3">with</text>
<text x="104.4" y="147.7">so</text>
<text x="107.1" y="147.7">to</text>
<text x="108.3" y="149.3">TS or</text>
<text x="109.6" y="147.7">U2</text>
<text x="112.7" y="147.7">In-)</text>
<text x="113.6" y="149.3">TRS plugged</text>
<text x="117" y="147.7">with</text>
<text x="121" y="147.7">no</text>
<text x="123.8" y="147.7">plug,</text>
<text x="63.5" y="150.9">100k,</text>
<text x="68.7" y="150.9">not</text>
<text x="72.1" y="150.9">1M:</text>
<text x="75.7" y="150.9">the</text>
<text x="79" y="150.9">ISO7762</text>
<text x="86.3" y="150.9">input</text>
<text x="91.1" y="150.9">leaks</text>
<text x="96" y="150.9">up</text>
<text x="98.8" y="150.9">to</text>
<text x="101.3" y="150.9">10</text>
<text x="104.3" y="150.9">uA,</text>
<text x="107.5" y="150.9">and</text>
<text x="111.3" y="150.9">the</text>
<text x="114.6" y="150.9">pin</text>
<text x="117.9" y="150.9">must</text>
<text x="122.5" y="150.9">reach</text>
<text x="127.7" y="150.9">0.7</text>
<text x="131.1" y="150.9">x</text>
</g>
</svg>
